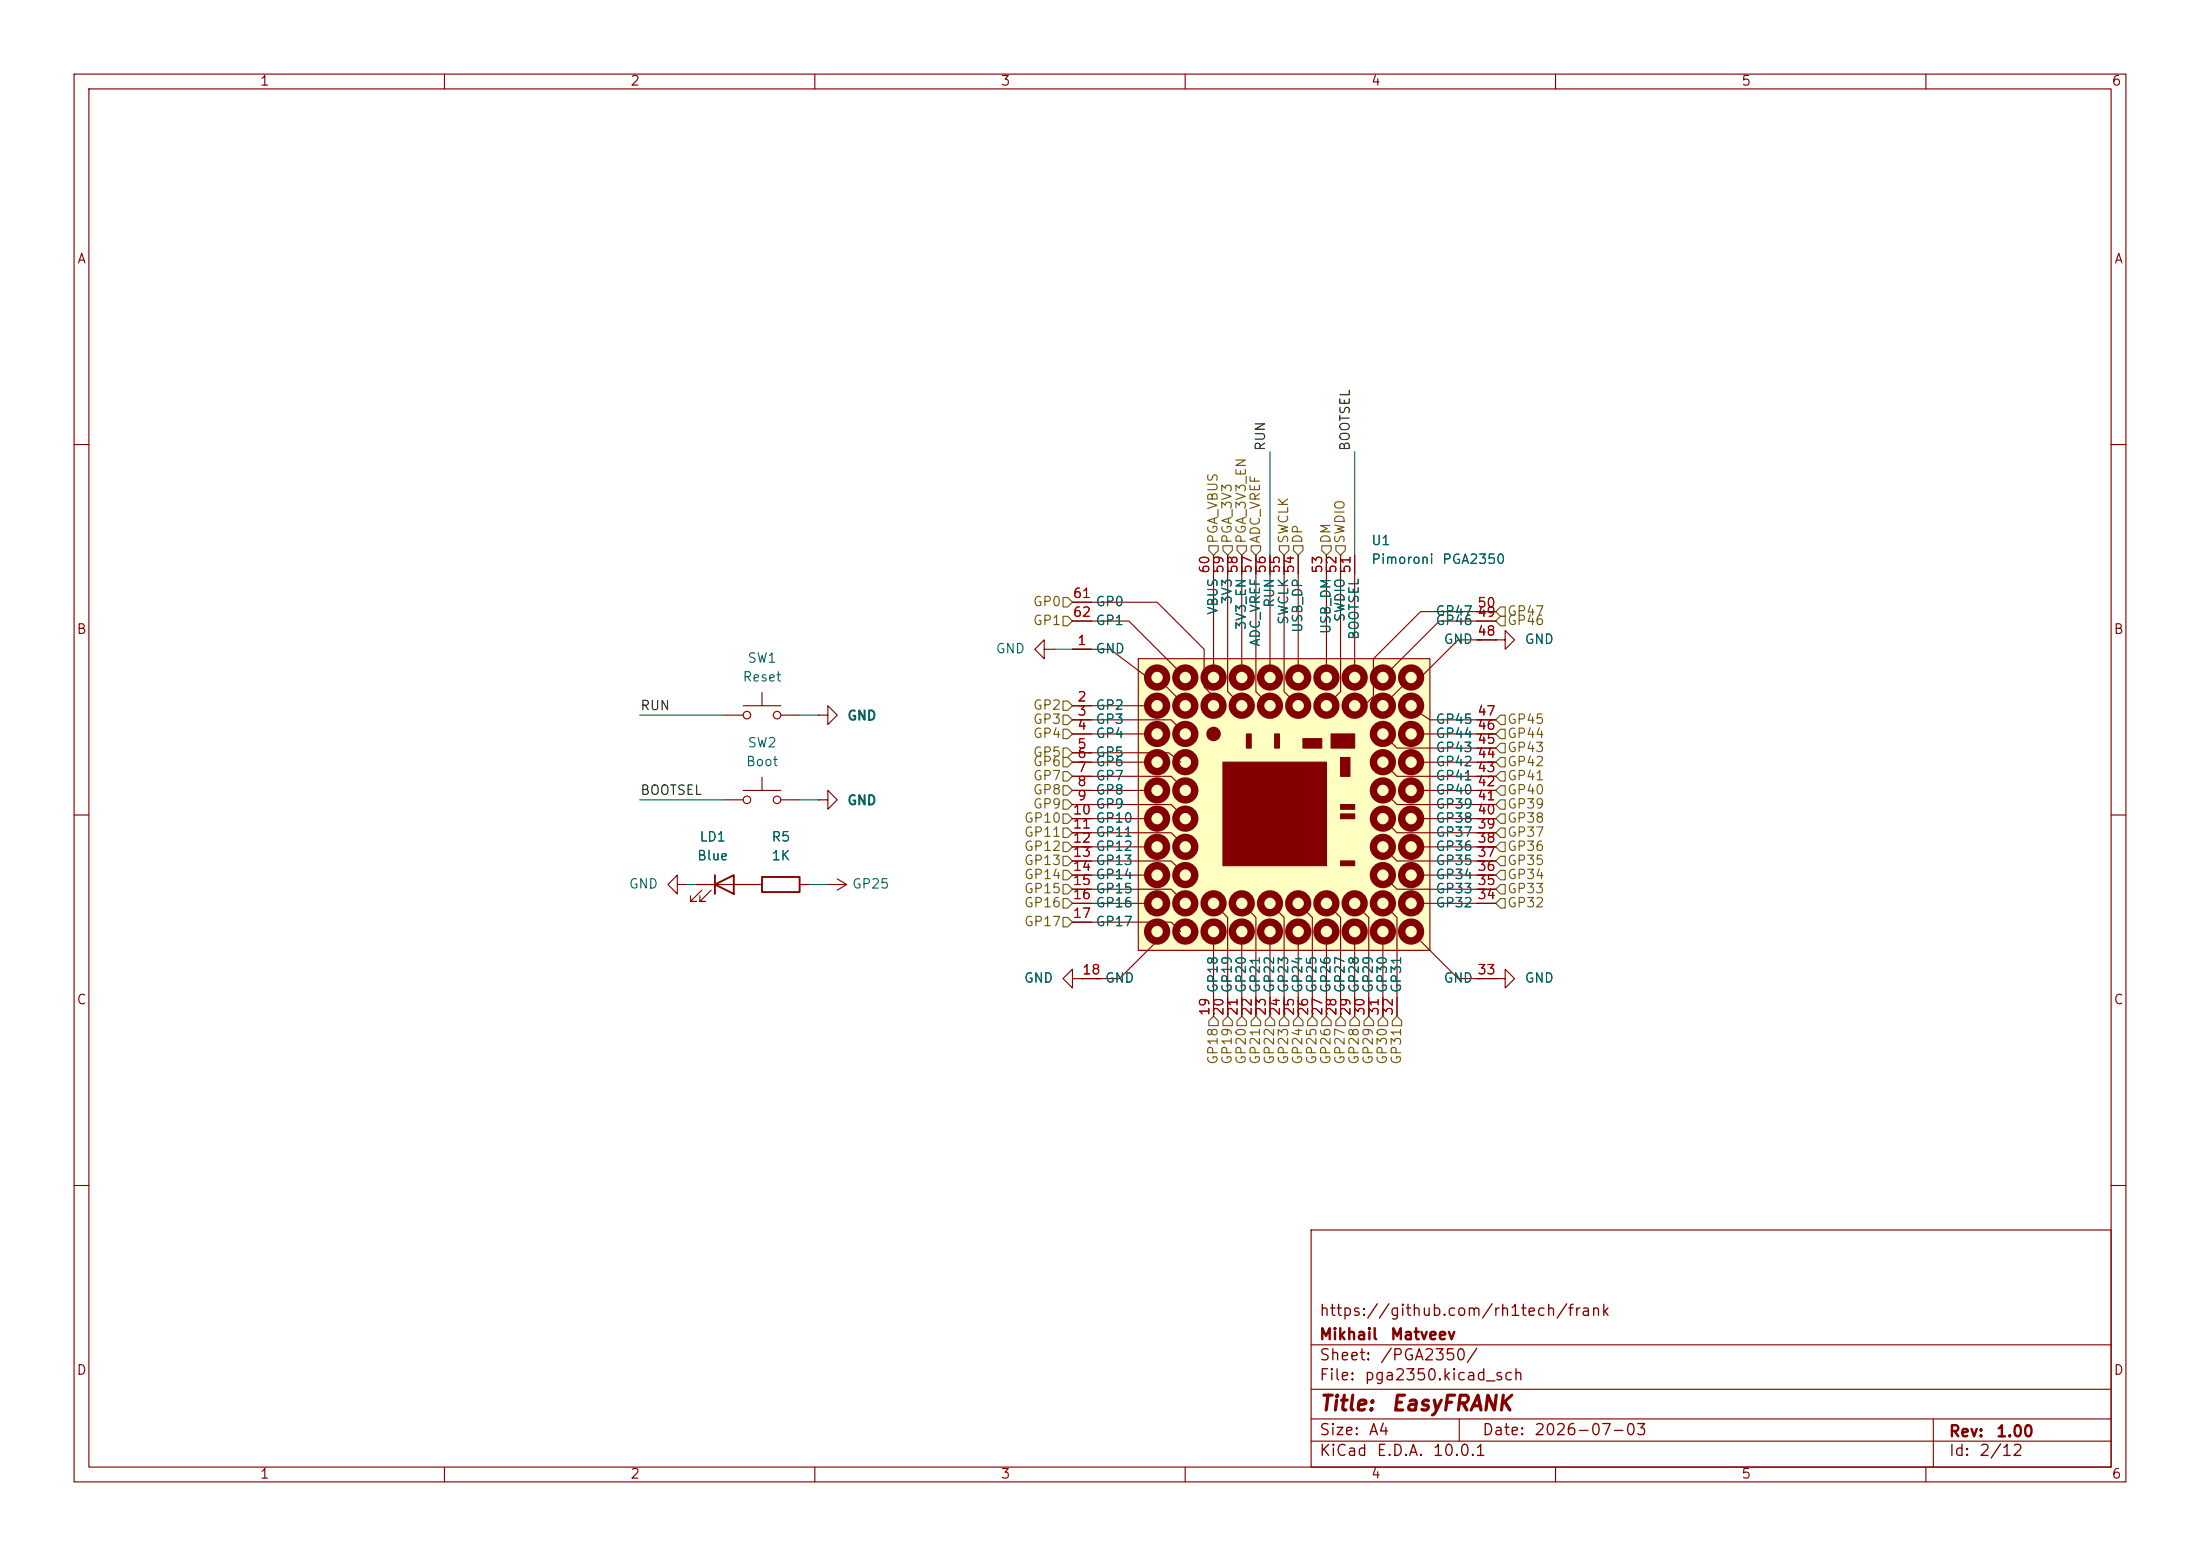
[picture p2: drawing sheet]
<svg xmlns="http://www.w3.org/2000/svg" width="297mm" height="210mm" viewBox="0 0 297 210" stroke-linecap="round" stroke-linejoin="round" font-family="sans-serif">
<g fill="none" stroke="#840000" stroke-width=".15">
<path d="M10 10h277v190h-277zM12 12h273v186h-273zM60 10v2M110 10v2M160 10v2M210 10v2M260 10v2M10 60h2M285 60h2M97.8 96.5h2.5M100.3 95.3h5.1M102.9 93.5v1.8"/>
<path d="M105.4 96.5h2.5M110.5 96.5h1.3v1.3l1.2-1.3-1.2-1.2v1.2M110.5 96.5h.1M141 87.6v-1.2l-1.3 1.2 1.3 1.3v-1.3h1.2M142.2 87.6h.1M201.9 86.4h1.3v-1.3l1.3 1.3-1.3 1.2v-1.2M201.9 86.4h.1M10 110h2M97.8 108h2.5M100.3 106.7h5.1M102.9 104.9v1.8M105.4 108h2.5"/>
<path d="M285 110h2M144.8 132.1v-1.3l-1.3 1.3 1.3 1.3v-1.3h1.2M146 132.1h.1M201.9 132.1h1.3v-1.3l1.3 1.3-1.3 1.3v-1.3M201.9 132.1h.1M10 160h2M177 166h108v32h-108zM285 160h2M60 198v2M110 198v2M160 198v2M177 194.5h108"/>
<path d="M177 191.5h108M177 187.5h108M177 181.5h108M197 191.5v3M210 198v2M260 198v2M261 191.5v6.5"/>
<circle cx="100.8" cy="96.5" r=".51"/>
<circle cx="104.9" cy="96.5" r=".51"/>
<circle cx="100.8" cy="108" r=".51"/>
<circle cx="104.9" cy="108" r=".51"/>
</g>
<path d="M153.7 88.9h39.3v39.4h-39.3z" fill="#ffffc2"/>
<g fill="none" stroke="#840000" stroke-width=".15">
<path d="M163.8 74.9v15.3M165.7 74.9v18.4l1.3 1.3M167.6 74.9v15.3M169.5 74.9v18.4l1.3 1.3M171.4 74.9v15.3M173.4 74.9v18.4l1.2 1.3M175.3 74.9v15.3M179.1 74.9v15.3M181 74.9v18.4l-1.3 1.3M182.9 74.9v15.3M144.8 97.2h13.3l1.3 1.2M144.8 83.8h7.6l7 7"/>
<path d="M144.8 81.3h11.4l6.4 6.3v5.1l1.2 1.3M144.8 95.3h10.1M144.8 99.1h10.1M147.3 87.6h-2.5h5.1l5 3.8M153.7 88.9h39.3v39.4h-39.3zM156.8 92.1l2.6 2.5M187.3 99.7l1.3 1.3h13.3M189.9 92.1l-2.6 2.5M191.1 95.9l1.9 1.3h8.9M191.8 99.1h10.1M199.4 86.4h2.5M199.4 82.6h2.5"/>
<path d="M200 82.6h-8.2l-6.4 6.3v5.1l-1.3 1.3M200 86.4h-3.2l-5 5M201.9 83.8h-7.6l-7 7M201.9 86.4h.1M91.4 119.4v-1.3l-1.2 1.3 1.2 1.3v-1.3h1.3M92.7 119.4h.1M94 119.4h8.9M107.9 119.4h1.3M110.5 108h1.3v1.2l1.2-1.2-1.2-1.3v1.3M110.5 108h.1M111.8 119.4h.1M111.8 119.4h2.5"/>
<path d="M113 118.6l1.3 .8M114.3 119.4l-1.3 .7M144.8 104.8h13.3l1.3 1.2M144.8 108.6h13.3l1.3 1.3M144.8 112.4h13.3l1.3 1.3M144.8 116.2h13.3l1.3 1.3M144.8 102.9h10.1M144.8 106.7h10.1M144.8 110.5h10.1M144.8 114.3h10.1M144.8 118.1h10.1M144.8 101.6h2.5"/>
<path d="M147 101.6h10.8l1.6 1.3M187.3 103.5l1.3 1.3h13.3M187.3 107.3l1.3 1.3h13.3M187.3 111.1l1.3 1.3h13.3M187.3 114.9l1.3 1.3h13.3M187.3 118.7l1.3 1.3h13.3M191.8 102.9h10.1M191.8 106.7h10.1M191.8 110.5h10.1M191.8 114.3h10.1M191.8 118.1h10.1M94.7 120.1l-1.5 1.6h.8h-.8v-.8"/>
<path d="M96 120.1l-1.5 1.6h.7h-.7v-.8M144.8 120h13.3l1.3 1.3M144.8 124.5h13.3l1.3 1.2M144.8 121.9h10.1M146 132.1h.1M146 132.1h2.6M156.2 127l-5.1 5.1h-3.1M163.8 127v10.2M164.5 122.6l1.2 1.2v13.4M167.6 127v10.2M168.3 122.6l1.2 1.2v13.4M171.4 127v10.2"/>
<path d="M172.1 122.6l1.3 1.2v13.4M175.3 127v10.2M175.9 122.6l1.3 1.2v13.4M179.1 127v10.2M179.7 122.6l1.3 1.2v13.4M182.9 127v10.2M183.5 122.6l1.3 1.2v13.4M186.7 127v10.2M187.3 122.6l1.3 1.2v13.4M191.8 127l5 5.1h3.2M191.8 121.9h10.1M199.4 132.1h2.5"/>
<path d="M201.9 132.1h.1"/>
</g>
<g fill="none" stroke="#840000" stroke-width="1">
<circle cx="156.2" cy="95.2" r="1.27"/>
<circle cx="156.2" cy="99.1" r="1.27"/>
<circle cx="156.2" cy="91.4" r="1.27"/>
<circle cx="160" cy="95.2" r="1.27"/>
<circle cx="160" cy="91.4" r="1.27"/>
<circle cx="160" cy="99.1" r="1.27"/>
<circle cx="163.8" cy="91.4" r="1.27"/>
<circle cx="163.8" cy="95.2" r="1.27"/>
<circle cx="167.6" cy="95.2" r="1.27"/>
<circle cx="167.6" cy="91.4" r="1.27"/>
<circle cx="171.4" cy="91.4" r="1.27"/>
<circle cx="171.4" cy="95.2" r="1.27"/>
<circle cx="175.3" cy="91.4" r="1.27"/>
<circle cx="175.3" cy="95.2" r="1.27"/>
<circle cx="179.1" cy="95.2" r="1.27"/>
<circle cx="179.1" cy="91.4" r="1.27"/>
<circle cx="182.9" cy="91.4" r="1.27"/>
<circle cx="182.9" cy="95.2" r="1.27"/>
<circle cx="186.7" cy="99.1" r="1.27"/>
<circle cx="186.7" cy="91.4" r="1.27"/>
<circle cx="186.7" cy="95.2" r="1.27"/>
<circle cx="190.5" cy="91.4" r="1.27"/>
<circle cx="190.5" cy="95.2" r="1.27"/>
<circle cx="190.5" cy="99.1" r="1.27"/>
<circle cx="156.2" cy="110.5" r="1.27"/>
<circle cx="156.2" cy="102.9" r="1.27"/>
<circle cx="156.2" cy="118.1" r="1.27"/>
<circle cx="156.2" cy="106.7" r="1.27"/>
<circle cx="156.2" cy="114.3" r="1.27"/>
<circle cx="160" cy="110.5" r="1.27"/>
<circle cx="160" cy="114.3" r="1.27"/>
<circle cx="160" cy="118.1" r="1.27"/>
<circle cx="160" cy="102.9" r="1.27"/>
<circle cx="160" cy="106.7" r="1.27"/>
<circle cx="186.7" cy="102.9" r="1.27"/>
<circle cx="186.7" cy="106.7" r="1.27"/>
<circle cx="186.7" cy="110.5" r="1.27"/>
<circle cx="186.7" cy="114.3" r="1.27"/>
<circle cx="186.7" cy="118.1" r="1.27"/>
<circle cx="190.5" cy="118.1" r="1.27"/>
<circle cx="190.5" cy="110.5" r="1.27"/>
<circle cx="190.5" cy="106.7" r="1.27"/>
<circle cx="190.5" cy="114.3" r="1.27"/>
<circle cx="190.5" cy="102.9" r="1.27"/>
<circle cx="156.2" cy="121.9" r="1.27"/>
<circle cx="156.2" cy="125.7" r="1.27"/>
<circle cx="160" cy="121.9" r="1.27"/>
<circle cx="160" cy="125.7" r="1.27"/>
<circle cx="163.8" cy="125.7" r="1.27"/>
<circle cx="163.8" cy="121.9" r="1.27"/>
<circle cx="167.6" cy="121.9" r="1.27"/>
<circle cx="167.6" cy="125.7" r="1.27"/>
<circle cx="171.4" cy="121.9" r="1.27"/>
<circle cx="171.4" cy="125.7" r="1.27"/>
<circle cx="175.3" cy="125.7" r="1.27"/>
<circle cx="175.3" cy="121.9" r="1.27"/>
<circle cx="179.1" cy="125.7" r="1.27"/>
<circle cx="179.1" cy="121.9" r="1.27"/>
<circle cx="182.9" cy="121.9" r="1.27"/>
<circle cx="182.9" cy="125.7" r="1.27"/>
<circle cx="186.7" cy="121.9" r="1.27"/>
<circle cx="186.7" cy="125.7" r="1.27"/>
<circle cx="190.5" cy="121.9" r="1.27"/>
<circle cx="190.5" cy="125.7" r="1.27"/>
</g>
<g fill="#840000" stroke="#840000" stroke-width=".15">
<path d="M165.1 102.9h14v13.9h-14z"/>
<path d="M168.3 99.1h.6v1.9h-.6z"/>
<path d="M172.1 99.1h.6v1.9h-.6z"/>
<path d="M175.9 99.7h2.5v1.3h-2.5z"/>
<path d="M179.7 99.1h3.2v1.9h-3.2z"/>
<path d="M181 102.2h1.2v2.6h-1.2z"/>
<path d="M181 108.6h1.9v.6h-1.9z"/>
<path d="M181 109.9h1.9v.6h-1.9z"/>
<path d="M181 116.2h1.9v.6h-1.9z"/>
<circle cx="163.8" cy="99.1" r=".9"/>
</g>
<path d="M96.5 119.4l2.6-1.3v2.6zM96.5 118.1v2.6M102.9 118.4h5v2h-5z" fill="none" stroke="#840000" stroke-width=".25"/>
<g fill="none" stroke="#725600" stroke-width=".15">
<path d="M163.2 73.7h1.3v.6l-.7 .6-.6-.6zM165.1 73.7h1.3v.6l-.7 .6-.6-.6zM167 73.7h1.3v.6l-.7 .6-.6-.6zM168.9 73.7h1.3v.6l-.7 .6-.6-.6zM172.7 73.7h1.3v.6l-.6 .6-.7-.6zM174.6 73.7h1.3v.6l-.6 .6-.7-.6zM178.4 73.7h1.3v.6l-.6 .6-.7-.6zM180.3 73.7h1.3v.6l-.6 .6-.7-.6zM143.5 98.4h.6l.7 .7-.7 .6h-.6zM143.5 96.5h.6l.7 .7-.7 .6h-.6zM143.5 80.6h.6l.7 .7-.7 .6h-.6zM143.5 83.2h.6l.7 .6-.7 .7h-.6z"/>
<path d="M143.5 94.6h.6l.7 .7-.7 .6h-.6zM202.6 96.5h.6v1.3h-.6l-.7-.6zM202.6 83.2h.6v1.3h-.6l-.7-.7zM202.6 81.9h.6v1.3h-.6l-.7-.6zM202.6 98.4h.6v1.3h-.6l-.7-.6zM143.5 113.7h.6l.7 .6-.7 .6h-.6zM143.5 111.8h.6l.7 .6-.7 .6h-.6zM143.5 109.9h.6l.7 .6-.7 .6h-.6zM143.5 102.2h.6l.7 .7-.7 .6h-.6zM143.5 104.1h.6l.7 .7-.7 .6h-.6zM143.5 108h.6l.7 .6-.7 .6h-.6zM143.5 106h.6l.7 .7-.7 .6h-.6z"/>
<path d="M143.5 101h.6l.7 .6-.7 .6h-.6zM143.5 117.5h.6l.7 .6-.7 .6h-.6zM143.5 115.6h.6l.7 .6-.7 .6h-.6zM143.5 119.4h.6l.7 .6-.7 .7h-.6zM202.6 111.8h.6v1.2h-.6l-.7-.6zM202.6 108h.6v1.2h-.6l-.7-.6zM202.6 109.9h.6v1.2h-.6l-.7-.6zM202.6 106h.6v1.3h-.6l-.7-.6zM202.6 100.3h.6v1.3h-.6l-.7-.6zM202.6 104.1h.6v1.3h-.6l-.7-.6zM202.6 102.2h.6v1.3h-.6l-.7-.6zM202.6 113.7h.6v1.2h-.6l-.7-.6z"/>
<path d="M202.6 117.5h.6v1.2h-.6l-.7-.6zM202.6 115.6h.6v1.2h-.6l-.7-.6zM202.6 119.4h.6v1.3h-.6l-.7-.7zM143.5 123.8h.6l.7 .7-.7 .6h-.6zM143.5 121.3h.6l.7 .6-.7 .7h-.6zM163.2 137.8l.6-.6 .7 .6v.6h-1.3zM165.7 137.2l.7 .6v.6h-1.3v-.6zM167.6 137.2l.7 .6v.6h-1.3v-.6zM169.5 137.2l.7 .6v.6h-1.3v-.6zM171.4 137.2l.7 .6v.6h-1.3v-.6zM173.4 137.2l.6 .6v.6h-1.3v-.6zM175.3 137.2l.6 .6v.6h-1.3v-.6z"/>
<path d="M177.2 137.2l.6 .6v.6h-1.3v-.6zM179.1 137.2l.6 .6v.6h-1.3v-.6zM181 137.2l.6 .6v.6h-1.3v-.6zM182.9 137.2l.6 .6v.6h-1.3v-.6zM184.8 137.2l.6 .6v.6h-1.3v-.6zM186.7 137.2l.6 .6v.6h-1.2v-.6zM188.6 137.2l.6 .6v.6h-1.2v-.6zM202.6 121.3h.6v1.3h-.6l-.7-.7z"/>
</g>
<path d="M171.4 61v13.9M182.9 61v13.9M86.4 96.5h11.4M107.9 96.5h2.6M142.2 87.6h2.6M86.4 108h11.4M92.7 119.4h1.3M107.9 108h2.6M109.2 119.4h2.6" fill="none" stroke="#009600" stroke-width=".15"/>
<g font-size="2" fill="#840000">
<text x="178" y="190.9">Title:</text>
<text x="187.7" y="190.9">EasyFRANK</text>
</g>
<g font-size="1.5" fill="#840000">
<text x="178" y="178">https://github.com/rh1tech/frank</text>
<text x="178" y="184">Sheet:</text>
<text x="178" y="181.2">Mikhail</text>
<text x="186.2" y="184">/PGA2350/</text>
<text x="187.6" y="181.2">Matveev</text>
<text x="178" y="186.7">File:</text>
<text x="184.1" y="186.7">pga2350.kicad_sch</text>
<text x="178" y="196.9">KiCad</text>
<text x="178" y="194.1">Size:</text>
<text x="184.7" y="194.1">A4</text>
<text x="185.7" y="196.9">E.D.A.</text>
<text x="193.3" y="196.9">10.0.1</text>
<text x="200" y="194.1">Date:</text>
<text x="207" y="194.1">2026-07-03</text>
<text x="263" y="194.3">Rev:</text>
<text x="263" y="196.9">Id:</text>
<text x="267.1" y="196.9">2/12</text>
<text x="269.4" y="194.3">1.00</text>
</g>
<g font-size="1.3" fill="#840000">
<text x="35" y="11.9">1</text>
<text x="85" y="11.9">2</text>
<text x="135" y="11.9">3</text>
<text x="185" y="11.9">4</text>
<text x="235" y="11.9">5</text>
<text x="285" y="11.9">6</text>
<text x="10.3" y="35.9">A</text>
<text x="285.3" y="35.9">A</text>
<text x="10.3" y="85.9">B</text>
<text x="285.3" y="85.9">B</text>
<text x="10.3" y="135.9">C</text>
<text x="285.3" y="135.9">C</text>
<text x="10.3" y="185.9">D</text>
<text x="285.3" y="185.9">D</text>
<text x="35" y="199.9">1</text>
<text x="85" y="199.9">2</text>
<text x="135" y="199.9">3</text>
<text x="185" y="199.9">4</text>
<text x="235" y="199.9">5</text>
<text x="285" y="199.9">6</text>
</g>
<g font-size="1.3" fill="#0f0f0f">
<text x="171.1" y="61" transform="rotate(-90 171.1 61)">RUN</text>
<text x="182.5" y="61" transform="rotate(-90 182.5 61)">BOOTSEL</text>
<text x="86.4" y="96.2">RUN</text>
<text x="86.4" y="107.6">BOOTSEL</text>
</g>
<g font-size="1.3" fill="#a90000">
<text x="163.6" y="77.5" transform="rotate(-90 163.6 77.5)">60</text>
<text x="165.5" y="77.5" transform="rotate(-90 165.5 77.5)">59</text>
<text x="167.4" y="77.5" transform="rotate(-90 167.4 77.5)">58</text>
<text x="169.3" y="77.5" transform="rotate(-90 169.3 77.5)">57</text>
<text x="171.2" y="77.5" transform="rotate(-90 171.2 77.5)">56</text>
<text x="173.1" y="77.5" transform="rotate(-90 173.1 77.5)">55</text>
<text x="175" y="77.5" transform="rotate(-90 175 77.5)">54</text>
<text x="178.8" y="77.5" transform="rotate(-90 178.8 77.5)">53</text>
<text x="180.7" y="77.5" transform="rotate(-90 180.7 77.5)">52</text>
<text x="182.6" y="77.5" transform="rotate(-90 182.6 77.5)">51</text>
<text x="144.7" y="81">61</text>
<text x="144.7" y="83.6">62</text>
<text x="199.3" y="83.6">49</text>
<text x="199.3" y="82.3">50</text>
<text x="145.3" y="87.4">1</text>
<text x="199.3" y="86.1">48</text>
<text x="145.3" y="95">2</text>
<text x="145.3" y="96.9">3</text>
<text x="145.3" y="98.8">4</text>
<text x="145.3" y="101.3">5</text>
<text x="199.3" y="100.7">45</text>
<text x="199.3" y="98.8">46</text>
<text x="199.3" y="96.9">47</text>
<text x="145.3" y="102.6">6</text>
<text x="145.3" y="104.5">7</text>
<text x="145.3" y="106.4">8</text>
<text x="199.3" y="106.4">42</text>
<text x="199.3" y="104.5">43</text>
<text x="199.3" y="102.6">44</text>
<text x="144.7" y="110.2">10</text>
<text x="144.7" y="112.1">11</text>
<text x="145.3" y="108.3">9</text>
<text x="199.3" y="112.1">39</text>
<text x="199.3" y="110.2">40</text>
<text x="199.3" y="108.3">41</text>
<text x="144.7" y="114">12</text>
<text x="144.7" y="116">13</text>
<text x="144.7" y="117.9">14</text>
<text x="144.7" y="119.8">15</text>
<text x="199.3" y="119.8">35</text>
<text x="199.3" y="117.9">36</text>
<text x="199.3" y="116">37</text>
<text x="199.3" y="114">38</text>
<text x="144.7" y="121.7">16</text>
<text x="144.7" y="124.2">17</text>
<text x="199.3" y="121.7">34</text>
<text x="146" y="131.8">18</text>
<text x="199.3" y="131.8">33</text>
<text x="163.6" y="137.2" transform="rotate(-90 163.6 137.2)">19</text>
<text x="165.5" y="137.2" transform="rotate(-90 165.5 137.2)">20</text>
<text x="167.4" y="137.2" transform="rotate(-90 167.4 137.2)">21</text>
<text x="169.3" y="137.2" transform="rotate(-90 169.3 137.2)">22</text>
<text x="171.2" y="137.2" transform="rotate(-90 171.2 137.2)">23</text>
<text x="173.1" y="137.2" transform="rotate(-90 173.1 137.2)">24</text>
<text x="175" y="137.2" transform="rotate(-90 175 137.2)">25</text>
<text x="176.9" y="137.2" transform="rotate(-90 176.9 137.2)">26</text>
<text x="178.8" y="137.2" transform="rotate(-90 178.8 137.2)">27</text>
<text x="180.7" y="137.2" transform="rotate(-90 180.7 137.2)">28</text>
<text x="182.6" y="137.2" transform="rotate(-90 182.6 137.2)">29</text>
<text x="184.5" y="137.2" transform="rotate(-90 184.5 137.2)">30</text>
<text x="186.4" y="137.2" transform="rotate(-90 186.4 137.2)">31</text>
<text x="188.3" y="137.2" transform="rotate(-90 188.3 137.2)">32</text>
</g>
<g font-size="1.3" fill="#725600">
<text x="164.7" y="73.5" transform="rotate(-90 164.7 73.5)">PGA_VBUS</text>
<text x="166.6" y="73.5" transform="rotate(-90 166.6 73.5)">PGA_3V3</text>
<text x="168.5" y="73.5" transform="rotate(-90 168.5 73.5)">PGA_3V3_EN</text>
<text x="170.4" y="73.5" transform="rotate(-90 170.4 73.5)">ADC_VREF</text>
<text x="174.2" y="73.5" transform="rotate(-90 174.2 73.5)">SWCLK</text>
<text x="176.1" y="73.5" transform="rotate(-90 176.1 73.5)">DP</text>
<text x="179.9" y="73.5" transform="rotate(-90 179.9 73.5)">DM</text>
<text x="181.8" y="73.5" transform="rotate(-90 181.8 73.5)">SWDIO</text>
<text x="139.4" y="82.1">GP0</text>
<text x="203.4" y="83.4">GP47</text>
<text x="139.4" y="84.7">GP1</text>
<text x="203.4" y="84.7">GP46</text>
<text x="139.4" y="99.9">GP4</text>
<text x="139.4" y="98">GP3</text>
<text x="139.4" y="96.1">GP2</text>
<text x="203.4" y="98">GP45</text>
<text x="203.4" y="101.8">GP43</text>
<text x="203.4" y="99.9">GP44</text>
<text x="139.4" y="103.7">GP6</text>
<text x="139.4" y="105.6">GP7</text>
<text x="139.4" y="107.5">GP8</text>
<text x="139.4" y="102.5">GP5</text>
<text x="203.4" y="107.5">GP40</text>
<text x="203.4" y="105.6">GP41</text>
<text x="203.4" y="103.7">GP42</text>
<text x="138.2" y="113.3">GP11</text>
<text x="138.2" y="111.4">GP10</text>
<text x="139.4" y="109.4">GP9</text>
<text x="203.4" y="113.3">GP37</text>
<text x="203.4" y="109.4">GP39</text>
<text x="203.4" y="111.4">GP38</text>
<text x="138.2" y="115.2">GP12</text>
<text x="138.2" y="119">GP14</text>
<text x="138.2" y="117.1">GP13</text>
<text x="203.4" y="115.2">GP36</text>
<text x="203.4" y="119">GP34</text>
<text x="203.4" y="117.1">GP35</text>
<text x="138.2" y="125.3">GP17</text>
<text x="138.2" y="120.9">GP15</text>
<text x="138.2" y="122.8">GP16</text>
<text x="203.4" y="122.8">GP32</text>
<text x="203.4" y="120.9">GP33</text>
<text x="164.7" y="143.8" transform="rotate(-90 164.7 143.8)">GP18</text>
<text x="166.6" y="143.8" transform="rotate(-90 166.6 143.8)">GP19</text>
<text x="168.5" y="143.8" transform="rotate(-90 168.5 143.8)">GP20</text>
<text x="170.4" y="143.8" transform="rotate(-90 170.4 143.8)">GP21</text>
<text x="172.3" y="143.8" transform="rotate(-90 172.3 143.8)">GP22</text>
<text x="174.2" y="143.8" transform="rotate(-90 174.2 143.8)">GP23</text>
<text x="176.1" y="143.8" transform="rotate(-90 176.1 143.8)">GP24</text>
<text x="178" y="143.8" transform="rotate(-90 178 143.8)">GP25</text>
<text x="179.9" y="143.8" transform="rotate(-90 179.9 143.8)">GP26</text>
<text x="181.8" y="143.8" transform="rotate(-90 181.8 143.8)">GP27</text>
<text x="183.7" y="143.8" transform="rotate(-90 183.7 143.8)">GP28</text>
<text x="185.6" y="143.8" transform="rotate(-90 185.6 143.8)">GP29</text>
<text x="187.6" y="143.8" transform="rotate(-90 187.6 143.8)">GP30</text>
<text x="189.5" y="143.8" transform="rotate(-90 189.5 143.8)">GP31</text>
</g>
<g font-size="1.3" fill="#006464">
<text x="185" y="76.4">Pimoroni</text>
<text x="185" y="73.9">U1</text>
<text x="194.6" y="76.4">PGA2350</text>
<text x="147.8" y="82.1">GP0</text>
<text x="164.7" y="83.1" transform="rotate(-90 164.7 83.1)">VBUS</text>
<text x="166.6" y="81.7" transform="rotate(-90 166.6 81.7)">3V3</text>
<text x="172.3" y="82.1" transform="rotate(-90 172.3 82.1)">RUN</text>
<text x="193.7" y="83.4">GP47</text>
<text x="100.8" y="89.8">SW1</text>
<text x="134.3" y="88.5">GND</text>
<text x="147.8" y="88.5">GND</text>
<text x="147.8" y="84.7">GP1</text>
<text x="168.5" y="85.1" transform="rotate(-90 168.5 85.1)">3V3_EN</text>
<text x="170.4" y="87.4" transform="rotate(-90 170.4 87.4)">ADC_VREF</text>
<text x="174.2" y="84.4" transform="rotate(-90 174.2 84.4)">SWCLK</text>
<text x="176.1" y="85.5" transform="rotate(-90 176.1 85.5)">USB_DP</text>
<text x="179.9" y="85.7" transform="rotate(-90 179.9 85.7)">USB_DM</text>
<text x="181.8" y="84" transform="rotate(-90 181.8 84)">SWDIO</text>
<text x="183.7" y="86.5" transform="rotate(-90 183.7 86.5)">BOOTSEL</text>
<text x="193.7" y="84.7">GP46</text>
<text x="194.8" y="87.2">GND</text>
<text x="205.7" y="87.2">GND</text>
<text x="100.2" y="92.3">Reset</text>
<text x="100.8" y="101.2">SW2</text>
<text x="114.3" y="97.5">GND</text>
<text x="147.8" y="96.1">GP2</text>
<text x="147.8" y="98">GP3</text>
<text x="147.8" y="99.9">GP4</text>
<text x="193.7" y="101.8">GP43</text>
<text x="193.7" y="99.9">GP44</text>
<text x="193.7" y="98">GP45</text>
<text x="100.6" y="103.7">Boot</text>
<text x="147.8" y="102.5">GP5</text>
<text x="147.8" y="103.7">GP6</text>
<text x="147.8" y="105.6">GP7</text>
<text x="147.8" y="107.5">GP8</text>
<text x="193.7" y="107.5">GP40</text>
<text x="193.7" y="105.6">GP41</text>
<text x="193.7" y="103.7">GP42</text>
<text x="94.3" y="113.9">LD1</text>
<text x="104.1" y="113.9">R5</text>
<text x="114.3" y="109">GND</text>
<text x="147.8" y="109.4">GP9</text>
<text x="147.8" y="111.4">GP10</text>
<text x="147.8" y="113.3">GP11</text>
<text x="193.7" y="113.3">GP37</text>
<text x="193.7" y="111.4">GP38</text>
<text x="193.7" y="109.4">GP39</text>
<text x="94" y="116.4">Blue</text>
<text x="104.1" y="116.4">1K</text>
<text x="147.8" y="115.2">GP12</text>
<text x="147.8" y="117.1">GP13</text>
<text x="147.8" y="119">GP14</text>
<text x="193.7" y="119">GP34</text>
<text x="193.7" y="117.1">GP35</text>
<text x="193.7" y="115.2">GP36</text>
<text x="84.8" y="120.2">GND</text>
<text x="114.9" y="120.2">GP25</text>
<text x="147.8" y="120.9">GP15</text>
<text x="147.8" y="122.8">GP16</text>
<text x="147.8" y="125.3">GP17</text>
<text x="193.7" y="122.8">GP32</text>
<text x="193.7" y="120.9">GP33</text>
<text x="138.2" y="132.9">GND</text>
<text x="149.1" y="132.9">GND</text>
<text x="164.7" y="134.1" transform="rotate(-90 164.7 134.1)">GP18</text>
<text x="166.6" y="134.1" transform="rotate(-90 166.6 134.1)">GP19</text>
<text x="168.5" y="134.1" transform="rotate(-90 168.5 134.1)">GP20</text>
<text x="170.4" y="134.1" transform="rotate(-90 170.4 134.1)">GP21</text>
<text x="172.3" y="134.1" transform="rotate(-90 172.3 134.1)">GP22</text>
<text x="174.2" y="134.1" transform="rotate(-90 174.2 134.1)">GP23</text>
<text x="176.1" y="134.1" transform="rotate(-90 176.1 134.1)">GP24</text>
<text x="178" y="134.1" transform="rotate(-90 178 134.1)">GP25</text>
<text x="179.9" y="134.1" transform="rotate(-90 179.9 134.1)">GP26</text>
<text x="181.8" y="134.1" transform="rotate(-90 181.8 134.1)">GP27</text>
<text x="183.7" y="134.1" transform="rotate(-90 183.7 134.1)">GP28</text>
<text x="185.6" y="134.1" transform="rotate(-90 185.6 134.1)">GP29</text>
<text x="187.6" y="134.1" transform="rotate(-90 187.6 134.1)">GP30</text>
<text x="189.5" y="134.1" transform="rotate(-90 189.5 134.1)">GP31</text>
<text x="194.8" y="132.9">GND</text>
<text x="205.7" y="132.9">GND</text>
</g>
</svg>
